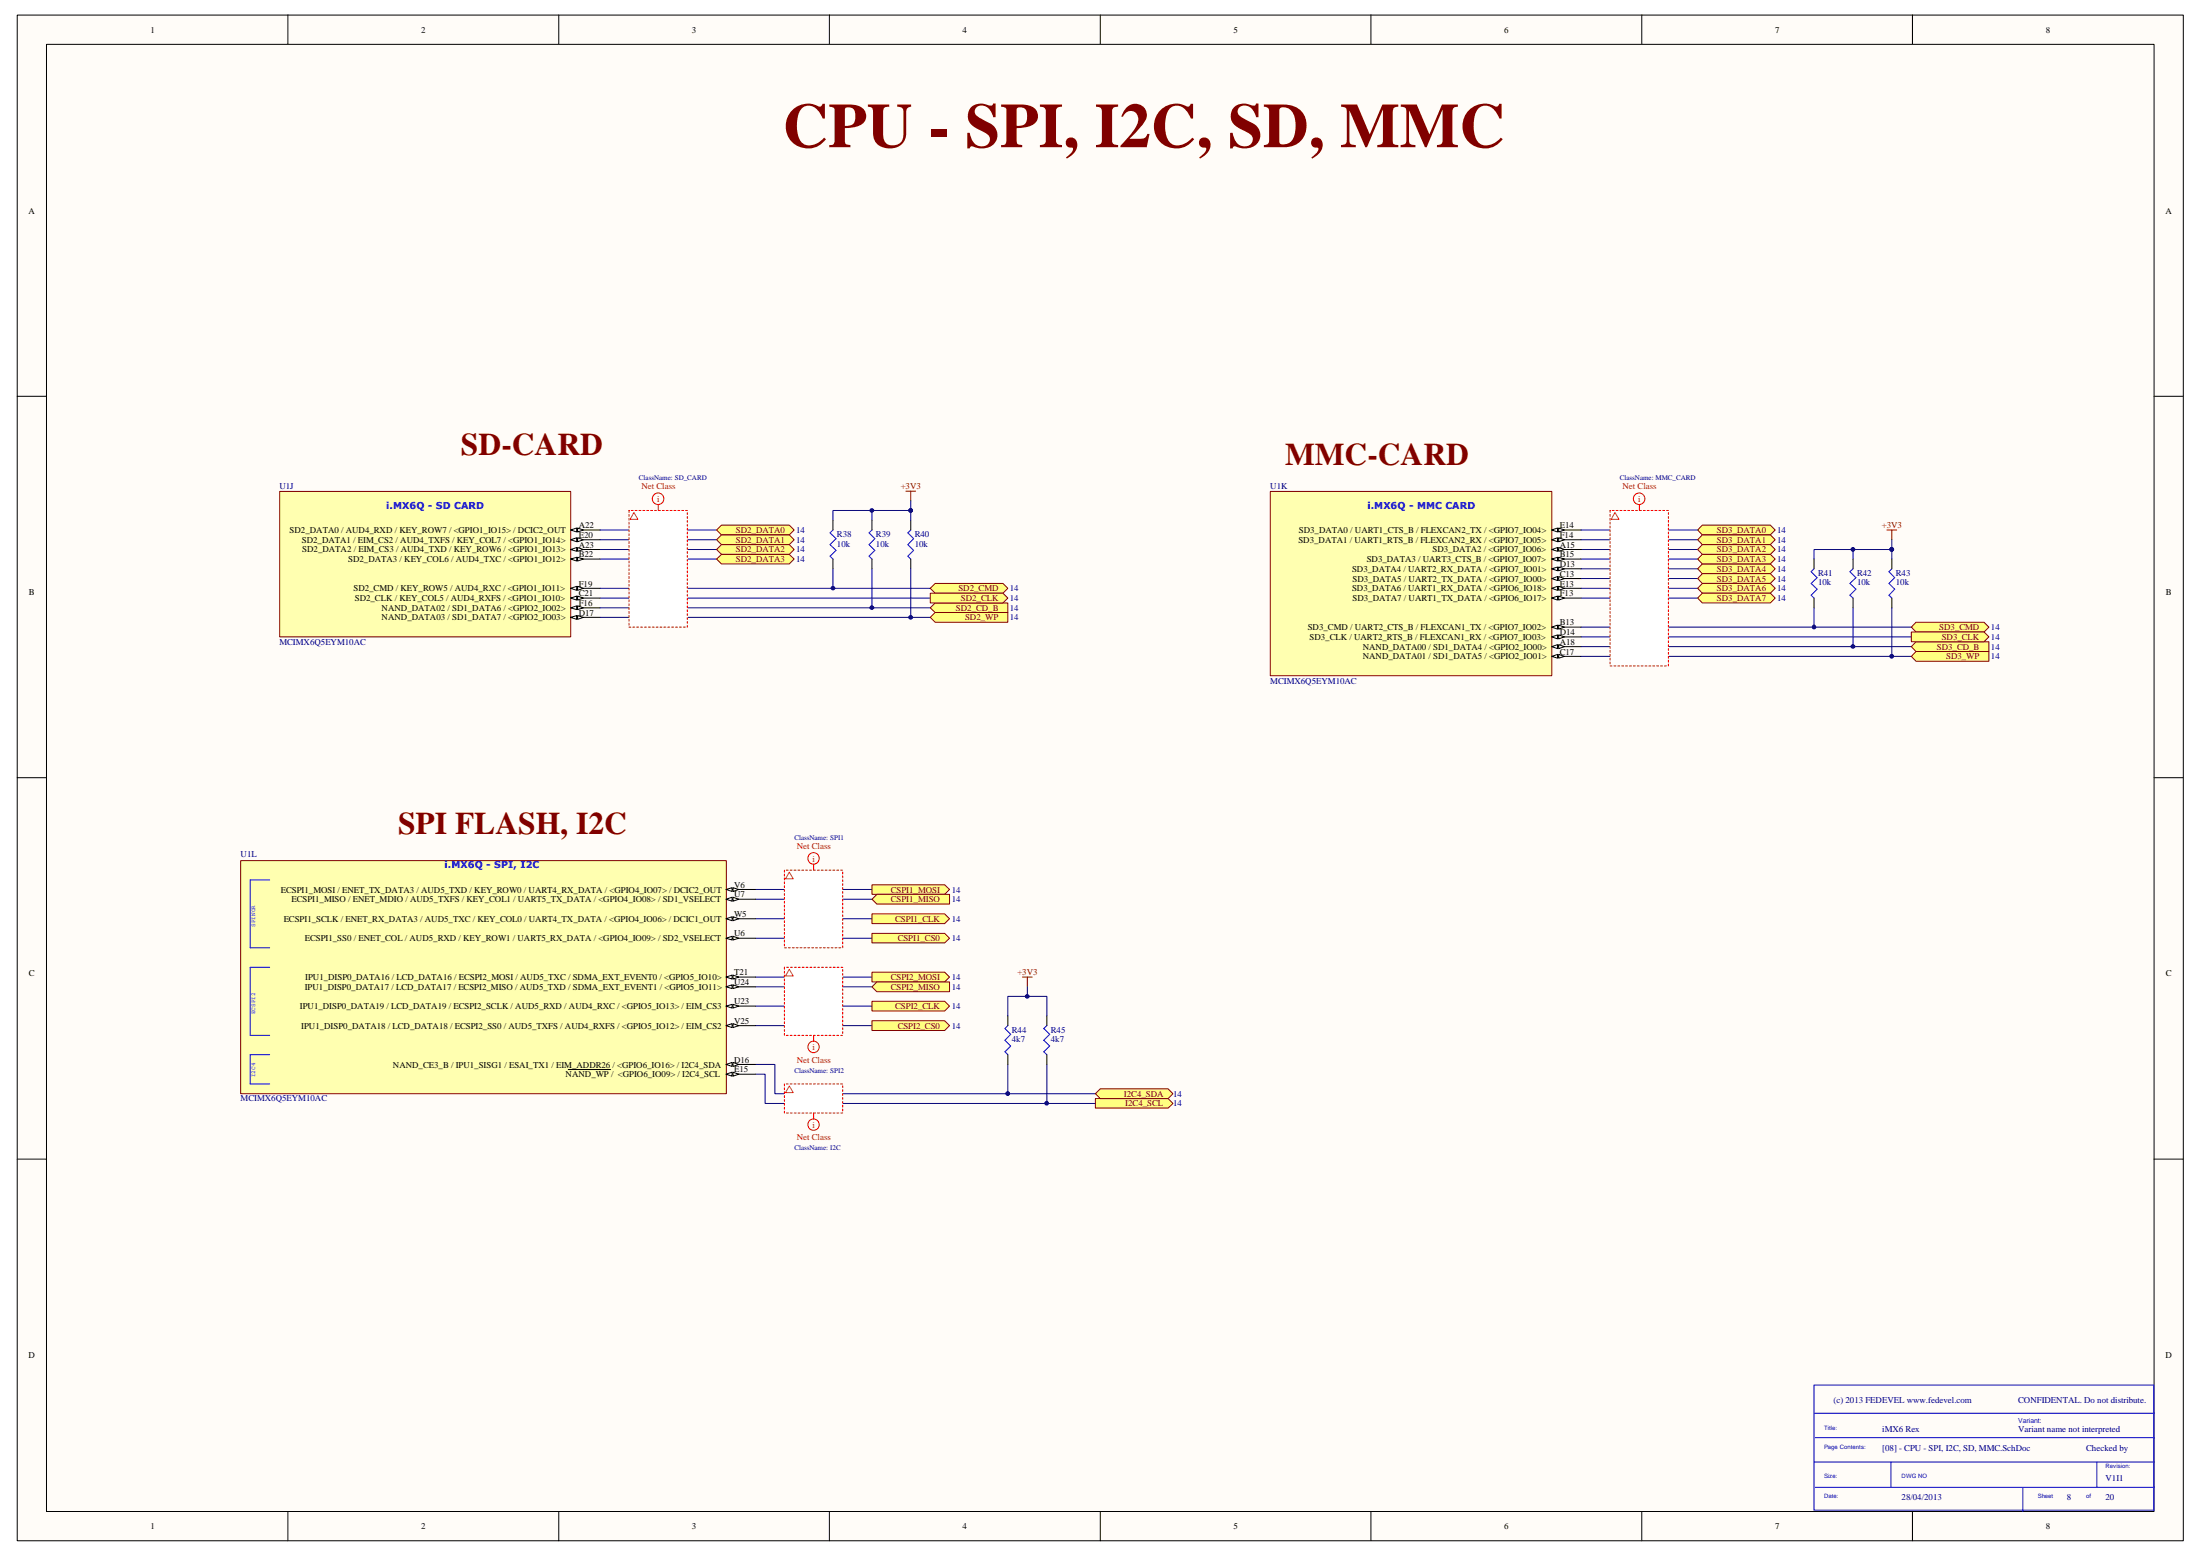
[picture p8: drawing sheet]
<svg xmlns="http://www.w3.org/2000/svg" width="420mm" height="297mm" viewBox="0 0 420 297" stroke-linecap="round" stroke-linejoin="round" font-family="sans-serif">
<path d="M3.3 2.9h413.7v291.2h-413.7z" fill="#fffcf8"/>
<path d="M3.3 2.9h413.7v291.2h-413.7z" fill="none" stroke="#000" stroke-width=".19"/>
<path d="M8.9 8.5h402.5v280h-402.5z" fill="#fffcf8"/>
<g fill="none" stroke="#000" stroke-width=".19">
<path d="M8.9 8.5h402.5v280h-402.5zM55 2.8v5.6M106.7 2.8v5.6M158.4 2.8v5.6M210.1 2.8v5.6M261.8 2.8v5.6M313.6 2.8v5.6M365.2 2.8v5.6M3.3 75.6h5.5M411.4 75.6h5.6M3.3 148.5h5.5M411.4 148.5h5.6"/>
<path d="M3.3 221.3h5.5M411.4 221.3h5.6M55 288.5v5.6M106.7 288.5v5.6M158.4 288.5v5.6M210.1 288.5v5.6M261.8 288.5v5.6M313.6 288.5v5.6M365.2 288.5v5.6"/>
</g>
<path d="M346.4 264.4h64.9v23.9h-64.9zM346.4 269.8h65M346.4 279.1h65M346.7 274.4h64.7M361.1 279.1v4.8M400.5 279.1v4.8M346.7 283.9h64.7M386.3 283.9v4.6" fill="none" stroke="#00f" stroke-width=".19"/>
<path d="M114.6 101.2h22.3M114.6 104.9h22.3M114.6 106.7h22.3M114.6 103h22.3M114.6 112.3h63.1M114.6 114.2h63.1M114.6 116h63.1M114.6 117.9h63.1M196.2 188.4v1.8" fill="none" stroke="#000080" stroke-width=".19"/>
<path d="M195.3 186.5h1.8M196.2 186.5v1.9" fill="none" stroke="#800000" stroke-width=".19"/>
<circle cx="196.2" cy="190.2" r=".35" fill="#000080"/>
<g fill="none" stroke="#000080" stroke-width=".19">
<path d="M144.3 179.1h22.2M144.3 169.8h22.2M144.3 171.7h22.2M144.3 175.4h22.2M144.3 203.2h3.7v5.6h61.2M144.3 205.1h1.8v5.6h63.1"/>
<circle cx="196.2" cy="190.2" r=".35"/>
</g>
<path d="M166.5 168.9h13.9l.9 .9-.9 .9h-13.9z" fill-rule="evenodd" fill="#ffff80"/>
<path d="M166.5 168.9h13.9l.9 .9-.9 .9h-13.9z" fill="none" stroke="#800000" stroke-width=".19"/>
<path d="M166.5 171.7l1-1h13.8v1.9h-13.8z" fill-rule="evenodd" fill="#ffff80"/>
<path d="M166.5 171.7l1-1h13.8v1.9h-13.8z" fill="none" stroke="#800000" stroke-width=".19"/>
<path d="M166.5 174.5h13.9l.9 .9-.9 .9h-13.9z" fill-rule="evenodd" fill="#ffff80"/>
<path d="M166.5 174.5h13.9l.9 .9-.9 .9h-13.9z" fill="none" stroke="#800000" stroke-width=".19"/>
<path d="M166.5 178.2h13.9l.9 .9-.9 .9h-13.9z" fill-rule="evenodd" fill="#ffff80"/>
<path d="M166.5 178.2h13.9l.9 .9-.9 .9h-13.9z" fill="none" stroke="#800000" stroke-width=".19"/>
<path d="M144.3 195.8h22.2M144.3 186.5h22.2M144.3 188.4h22.2M144.3 192.1h22.2" fill="none" stroke="#000080" stroke-width=".19"/>
<path d="M166.5 185.6h13.9l.9 .9-.9 1h-13.9z" fill-rule="evenodd" fill="#ffff80"/>
<path d="M166.5 185.6h13.9l.9 .9-.9 1h-13.9z" fill="none" stroke="#800000" stroke-width=".19"/>
<path d="M166.5 188.4l1-.9h13.8v1.8h-13.8z" fill-rule="evenodd" fill="#ffff80"/>
<path d="M166.5 188.4l1-.9h13.8v1.8h-13.8z" fill="none" stroke="#800000" stroke-width=".19"/>
<path d="M166.5 191.1h13.9l.9 1-.9 .9h-13.9z" fill-rule="evenodd" fill="#ffff80"/>
<path d="M166.5 191.1h13.9l.9 1-.9 .9h-13.9z" fill="none" stroke="#800000" stroke-width=".19"/>
<path d="M166.5 194.9h13.9l.9 .9-.9 .9h-13.9z" fill-rule="evenodd" fill="#ffff80"/>
<path d="M166.5 194.9h13.9l.9 .9-.9 .9h-13.9z" fill="none" stroke="#800000" stroke-width=".19"/>
<path d="M192.5 193.9v-3.7h7.4v3.7M192.5 203.2v5.6" fill="none" stroke="#000080" stroke-width=".19"/>
<circle cx="192.5" cy="208.8" r=".36" fill="#000080"/>
<g fill="none" stroke="#000080" stroke-width=".19">
<path d="M199.9 203.2v7.5"/>
<circle cx="192.5" cy="208.8" r=".36"/>
</g>
<circle cx="199.9" cy="210.6" r=".35" fill="#000080"/>
<circle cx="199.9" cy="210.6" r=".35" fill="none" stroke="#000080" stroke-width=".19"/>
<path d="M209.2 209.7h13.9l.9 1-.9 .8h-13.9z" fill-rule="evenodd" fill="#ffff80"/>
<path d="M209.2 209.7h13.9l.9 1-.9 .8h-13.9z" fill="none" stroke="#800000" stroke-width=".19"/>
<path d="M210.1 207.9h13l.9 .9-.9 .9h-13l-.9-.9z" fill-rule="evenodd" fill="#ffff80"/>
<path d="M210.1 207.9h13l.9 .9-.9 .9h-13l-.9-.9z" fill="none" stroke="#800000" stroke-width=".19"/>
<path d="M149.8 166.1h11.1v14.8h-11.1z" fill-rule="evenodd" fill="#fff"/>
<path d="M149.8 166.1h11.1v14.8h-11.1z" fill="none" stroke="#f00" stroke-width=".19" stroke-dasharray=".4 .4"/>
<path d="M150.7 166.5l.8 1.3h-1.5z" fill="none" stroke="#f33" stroke-width=".19"/>
<g fill="none" stroke="#f00" stroke-width=".19">
<path d="M155.4 165v1.1"/>
<circle cx="155.4" cy="163.9" r="1.09"/>
</g>
<path d="M149.8 184.7h11.1v13h-11.1z" fill-rule="evenodd" fill="#fff"/>
<path d="M149.8 184.7h11.1v13h-11.1z" fill="none" stroke="#f00" stroke-width=".19" stroke-dasharray=".4 .4"/>
<path d="M150.7 185l.8 1.3h-1.5z" fill="none" stroke="#f33" stroke-width=".19"/>
<g fill="none" stroke="#f00" stroke-width=".19">
<path d="M155.4 197.7v1.1"/>
<circle cx="155.4" cy="199.9" r="1.09"/>
</g>
<path d="M149.8 206.9h11.1v5.6h-11.1z" fill-rule="evenodd" fill="#fff"/>
<path d="M149.8 206.9h11.1v5.6h-11.1z" fill="none" stroke="#f00" stroke-width=".19" stroke-dasharray=".4 .4"/>
<path d="M150.7 207.3l.8 1.3h-1.5z" fill="none" stroke="#f33" stroke-width=".19"/>
<g fill="none" stroke="#f00" stroke-width=".19">
<path d="M155.4 212.5v1.1"/>
<circle cx="155.4" cy="214.7" r="1.09"/>
</g>
<path d="M136.9 101.2l.9-1h12.9l1 1-1 .9h-12.9z" fill-rule="evenodd" fill="#ffff80"/>
<path d="M136.9 101.2l.9-1h12.9l1 1-1 .9h-12.9z" fill="none" stroke="#800000" stroke-width=".19"/>
<path d="M136.9 103l.9-.9h12.9l1 .9-1 1h-12.9z" fill-rule="evenodd" fill="#ffff80"/>
<path d="M136.9 103l.9-.9h12.9l1 .9-1 1h-12.9z" fill="none" stroke="#800000" stroke-width=".19"/>
<path d="M136.9 104.9l.9-.9h12.9l1 .9-1 .9h-12.9z" fill-rule="evenodd" fill="#ffff80"/>
<path d="M136.9 104.9l.9-.9h12.9l1 .9-1 .9h-12.9z" fill="none" stroke="#800000" stroke-width=".19"/>
<path d="M136.9 106.7l.9-.9h12.9l1 .9-1 1h-12.9z" fill-rule="evenodd" fill="#ffff80"/>
<path d="M136.9 106.7l.9-.9h12.9l1 .9-1 1h-12.9z" fill="none" stroke="#800000" stroke-width=".19"/>
<path d="M177.7 112.3l.9-.9h12.9l1 .9-1 .9h-12.9z" fill-rule="evenodd" fill="#ffff80"/>
<path d="M177.7 112.3l.9-.9h12.9l1 .9-1 .9h-12.9z" fill="none" stroke="#800000" stroke-width=".19"/>
<path d="M177.7 116l.9-.9h13.9v1.8h-13.9z" fill-rule="evenodd" fill="#ffff80"/>
<path d="M177.7 116l.9-.9h13.9v1.8h-13.9z" fill="none" stroke="#800000" stroke-width=".19"/>
<path d="M177.7 113.2h13.8l1 1-1 .9h-13.8z" fill-rule="evenodd" fill="#ffff80"/>
<path d="M177.7 113.2h13.8l1 1-1 .9h-13.8z" fill="none" stroke="#800000" stroke-width=".19"/>
<path d="M177.7 117.9l.9-1h13.9v1.9h-13.9z" fill-rule="evenodd" fill="#ffff80"/>
<path d="M177.7 117.9l.9-1h13.9v1.9h-13.9z" fill="none" stroke="#800000" stroke-width=".19"/>
<path d="M120.1 97.5h11.2v22.2h-11.2z" fill-rule="evenodd" fill="#fff"/>
<path d="M120.1 97.5h11.2v22.2h-11.2z" fill="none" stroke="#f00" stroke-width=".19" stroke-dasharray=".4 .4"/>
<path d="M121.1 97.8l.7 1.3h-1.5z" fill="none" stroke="#f33" stroke-width=".19"/>
<g fill="none" stroke="#f00" stroke-width=".19">
<path d="M125.7 96.4v1.1"/>
<circle cx="125.7" cy="95.2" r="1.1"/>
</g>
<path d="M302 108.6h22.2M302 112.3h22.2M302 114.2h22.2M302 110.4h22.2M302 119.7h63M302 121.6h63M302 123.4h63M302 125.3h63" fill="none" stroke="#000080" stroke-width=".19"/>
<path d="M325.1 107.7h13l.9 .9-.9 .9h-13l-.9-.9z" fill-rule="evenodd" fill="#ffff80"/>
<path d="M325.1 107.7h13l.9 .9-.9 .9h-13l-.9-.9z" fill="none" stroke="#800000" stroke-width=".19"/>
<path d="M325.1 109.5h13l.9 .9-.9 1h-13l-.9-1z" fill-rule="evenodd" fill="#ffff80"/>
<path d="M325.1 109.5h13l.9 .9-.9 1h-13l-.9-1z" fill="none" stroke="#800000" stroke-width=".19"/>
<path d="M325.1 111.4h13l.9 .9-.9 .9h-13l-.9-.9z" fill-rule="evenodd" fill="#ffff80"/>
<path d="M325.1 111.4h13l.9 .9-.9 .9h-13l-.9-.9z" fill="none" stroke="#800000" stroke-width=".19"/>
<path d="M325.1 113.2h13l.9 1-.9 .9h-13l-.9-.9z" fill-rule="evenodd" fill="#ffff80"/>
<path d="M325.1 113.2h13l.9 1-.9 .9h-13l-.9-.9z" fill="none" stroke="#800000" stroke-width=".19"/>
<path d="M365.9 118.8h13l.9 .9-.9 .9h-13l-.9-.9z" fill-rule="evenodd" fill="#ffff80"/>
<path d="M365.9 118.8h13l.9 .9-.9 .9h-13l-.9-.9z" fill="none" stroke="#800000" stroke-width=".19"/>
<path d="M365.9 122.5h13.9v1.9h-13.9l-.9-1z" fill-rule="evenodd" fill="#ffff80"/>
<path d="M365.9 122.5h13.9v1.9h-13.9l-.9-1z" fill="none" stroke="#800000" stroke-width=".19"/>
<path d="M365 120.6h13.9l.9 1-.9 .9h-13.9z" fill-rule="evenodd" fill="#ffff80"/>
<path d="M365 120.6h13.9l.9 1-.9 .9h-13.9z" fill="none" stroke="#800000" stroke-width=".19"/>
<path d="M302 101.2h22.2M302 104.9h22.2M302 106.7h22.2M302 103h22.2" fill="none" stroke="#000080" stroke-width=".19"/>
<path d="M325.1 100.2h13l.9 1-.9 .9h-13l-.9-.9z" fill-rule="evenodd" fill="#ffff80"/>
<path d="M325.1 100.2h13l.9 1-.9 .9h-13l-.9-.9z" fill="none" stroke="#800000" stroke-width=".19"/>
<path d="M325.1 102.1h13l.9 .9-.9 1h-13l-.9-1z" fill-rule="evenodd" fill="#ffff80"/>
<path d="M325.1 102.1h13l.9 .9-.9 1h-13l-.9-1z" fill="none" stroke="#800000" stroke-width=".19"/>
<path d="M325.1 104h13l.9 .9-.9 .9h-13l-.9-.9z" fill-rule="evenodd" fill="#ffff80"/>
<path d="M325.1 104h13l.9 .9-.9 .9h-13l-.9-.9z" fill="none" stroke="#800000" stroke-width=".19"/>
<path d="M324.2 106.7l.9-.9h13l.9 .9-.9 1h-13z" fill-rule="evenodd" fill="#ffff80"/>
<path d="M324.2 106.7l.9-.9h13l.9 .9-.9 1h-13z" fill="none" stroke="#800000" stroke-width=".19"/>
<path d="M365.9 124.4h13.9v1.8h-13.9l-.9-.9z" fill-rule="evenodd" fill="#ffff80"/>
<path d="M365.9 124.4h13.9v1.8h-13.9l-.9-.9z" fill="none" stroke="#800000" stroke-width=".19"/>
<path d="M307.5 97.5h11.1v29.6h-11.1z" fill-rule="evenodd" fill="#fff"/>
<path d="M307.5 97.5h11.1v29.6h-11.1z" fill="none" stroke="#f00" stroke-width=".19" stroke-dasharray=".4 .4"/>
<path d="M308.4 97.8l.8 1.3h-1.5z" fill="none" stroke="#f33" stroke-width=".19"/>
<g fill="none" stroke="#f00" stroke-width=".19">
<path d="M313.1 96.4v1.1"/>
<circle cx="313" cy="95.2" r="1.1"/>
</g>
<path d="M192.5 195.8l-.6 .5 1.1 1.1-1.1 1.2 1.1 1.1-1.1 1.1 .6 .5M199.9 195.8l-.6 .5 1.2 1.1-1.2 1.2 1.2 1.1-1.2 1.1 .6 .5" fill="none" stroke="#00f" stroke-width=".19"/>
<path d="M192.5 193.9v1.9M199.9 193.9v1.9M192.5 201.3v1.9M199.9 201.3v1.9" fill="none" stroke="#000" stroke-width=".19"/>
<path d="M242.6 93.9h53.8v35.1h-53.8z" fill="#ffffb0"/>
<path d="M242.6 93.8h53.8v35.2h-53.8z" fill="none" stroke="#800000" stroke-width=".19"/>
<path d="M296.4 123.4h5.6" fill="none" stroke="#000" stroke-width=".19"/>
<path d="M296.4 123.4l1.1-.3v.7z" fill="#fffcf8"/>
<path d="M296.4 123.4l1.1-.3v.7z" fill="none" stroke="#000" stroke-width=".19"/>
<path d="M297.7 123.1l1.1 .3-1.1 .4z" fill="#fffcf8"/>
<path d="M296.4 125.3h5.6M297.7 123.1l1.1 .3-1.1 .4z" fill="none" stroke="#000" stroke-width=".19"/>
<path d="M296.4 125.3l1.1-.4v.7z" fill="#fffcf8"/>
<path d="M296.4 125.3l1.1-.4v.7z" fill="none" stroke="#000" stroke-width=".19"/>
<path d="M297.7 124.9l1.1 .4-1.1 .3z" fill="#fffcf8"/>
<path d="M296.4 114.2h5.6M297.7 124.9l1.1 .4-1.1 .3z" fill="none" stroke="#000" stroke-width=".19"/>
<path d="M296.4 114.2l1.1-.4v.8z" fill="#fffcf8"/>
<path d="M296.4 114.2l1.1-.4v.8z" fill="none" stroke="#000" stroke-width=".19"/>
<path d="M297.7 113.8l1.1 .4-1.1 .4z" fill="#fffcf8"/>
<path d="M296.4 112.3h5.6M297.7 113.8l1.1 .4-1.1 .4z" fill="none" stroke="#000" stroke-width=".19"/>
<path d="M296.4 112.3l1.1-.4v.8z" fill="#fffcf8"/>
<path d="M296.4 112.3l1.1-.4v.8z" fill="none" stroke="#000" stroke-width=".19"/>
<path d="M297.7 111.9l1.1 .4-1.1 .4z" fill="#fffcf8"/>
<path d="M296.4 110.4h5.6M297.7 111.9l1.1 .4-1.1 .4z" fill="none" stroke="#000" stroke-width=".19"/>
<path d="M296.4 110.4l1.1-.3v.7z" fill="#fffcf8"/>
<path d="M296.4 110.4l1.1-.3v.7z" fill="none" stroke="#000" stroke-width=".19"/>
<path d="M297.7 110.1l1.1 .3-1.1 .4z" fill="#fffcf8"/>
<path d="M296.4 108.6h5.6M297.7 110.1l1.1 .3-1.1 .4z" fill="none" stroke="#000" stroke-width=".19"/>
<path d="M296.4 108.6l1.1-.4v.8z" fill="#fffcf8"/>
<path d="M296.4 108.6l1.1-.4v.8z" fill="none" stroke="#000" stroke-width=".19"/>
<path d="M297.7 108.2l1.1 .4-1.1 .4z" fill="#fffcf8"/>
<path d="M296.4 119.7h5.6M297.7 108.2l1.1 .4-1.1 .4z" fill="none" stroke="#000" stroke-width=".19"/>
<path d="M296.4 119.7l1.1-.4v.8z" fill="#fffcf8"/>
<path d="M296.4 119.7l1.1-.4v.8z" fill="none" stroke="#000" stroke-width=".19"/>
<path d="M297.7 119.3l1.1 .4-1.1 .4z" fill="#fffcf8"/>
<path d="M297.7 119.3l1.1 .4-1.1 .4zM296.4 121.6h5.6" fill="none" stroke="#000" stroke-width=".19"/>
<path d="M296.4 121.6l1.1-.4v.8z" fill="#fffcf8"/>
<path d="M296.4 121.6l1.1-.4v.8z" fill="none" stroke="#000" stroke-width=".19"/>
<path d="M297.7 121.2l1.1 .4-1.1 .4z" fill="#fffcf8"/>
<path d="M296.4 101.2h5.6M297.7 121.2l1.1 .4-1.1 .4z" fill="none" stroke="#000" stroke-width=".19"/>
<path d="M296.4 101.2l1.1-.4v.8z" fill="#fffcf8"/>
<path d="M296.4 101.2l1.1-.4v.8z" fill="none" stroke="#000" stroke-width=".19"/>
<path d="M297.7 100.8l1.1 .4-1.1 .4z" fill="#fffcf8"/>
<path d="M296.4 103h5.6M297.7 100.8l1.1 .4-1.1 .4z" fill="none" stroke="#000" stroke-width=".19"/>
<path d="M296.4 103l1.1-.3v.7z" fill="#fffcf8"/>
<path d="M296.4 103l1.1-.3v.7z" fill="none" stroke="#000" stroke-width=".19"/>
<path d="M297.7 102.7l1.1 .3-1.1 .4z" fill="#fffcf8"/>
<path d="M296.4 104.9h5.6M297.7 102.7l1.1 .3-1.1 .4z" fill="none" stroke="#000" stroke-width=".19"/>
<path d="M296.4 104.9l1.1-.4v.7z" fill="#fffcf8"/>
<path d="M296.4 104.9l1.1-.4v.7z" fill="none" stroke="#000" stroke-width=".19"/>
<path d="M297.7 104.5l1.1 .4-1.1 .3z" fill="#fffcf8"/>
<path d="M296.4 106.7h5.6M297.7 104.5l1.1 .4-1.1 .3z" fill="none" stroke="#000" stroke-width=".19"/>
<path d="M296.4 106.7l1.1-.3v.7z" fill="#fffcf8"/>
<path d="M296.4 106.7l1.1-.3v.7z" fill="none" stroke="#000" stroke-width=".19"/>
<path d="M297.7 106.4l1.1 .3-1.1 .4z" fill="#fffcf8"/>
<path d="M297.7 106.4l1.1 .3-1.1 .4z" fill="none" stroke="#000" stroke-width=".19"/>
<path d="M46 164.3h92.7v44.5h-92.7z" fill="#ffffb0"/>
<path d="M46 164.3h92.7v44.5h-92.7z" fill="none" stroke="#800000" stroke-width=".19"/>
<path d="M138.7 175.4h5.6" fill="none" stroke="#000" stroke-width=".19"/>
<path d="M138.7 175.4l1.1-.4v.8z" fill="#fffcf8"/>
<path d="M138.7 175.4l1.1-.4v.8z" fill="none" stroke="#000" stroke-width=".19"/>
<path d="M140 175l1.1 .4-1.1 .4z" fill="#fffcf8"/>
<path d="M138.7 171.7h5.6M140 175l1.1 .4-1.1 .4z" fill="none" stroke="#000" stroke-width=".19"/>
<path d="M138.7 171.7l1.1-.4v.7z" fill="#fffcf8"/>
<path d="M138.7 171.7l1.1-.4v.7z" fill="none" stroke="#000" stroke-width=".19"/>
<path d="M140 171.3l1.1 .4-1.1 .3z" fill="#fffcf8"/>
<path d="M138.7 169.8h5.6M140 171.3l1.1 .4-1.1 .3z" fill="none" stroke="#000" stroke-width=".19"/>
<path d="M138.7 169.8l1.1-.3v.7z" fill="#fffcf8"/>
<path d="M138.7 169.8l1.1-.3v.7z" fill="none" stroke="#000" stroke-width=".19"/>
<path d="M140 169.5l1.1 .3-1.1 .4z" fill="#fffcf8"/>
<path d="M138.7 179.1h5.6M140 169.5l1.1 .3-1.1 .4z" fill="none" stroke="#000" stroke-width=".19"/>
<path d="M138.7 179.1l1.1-.4v.8z" fill="#fffcf8"/>
<path d="M138.7 179.1l1.1-.4v.8z" fill="none" stroke="#000" stroke-width=".19"/>
<path d="M140 178.7l1.1 .4-1.1 .4z" fill="#fffcf8"/>
<path d="M140 178.7l1.1 .4-1.1 .4zM138.7 203.2h5.6" fill="none" stroke="#000" stroke-width=".19"/>
<path d="M138.7 203.2l1.1-.4v.8z" fill="#fffcf8"/>
<path d="M138.7 203.2l1.1-.4v.8z" fill="none" stroke="#000" stroke-width=".19"/>
<path d="M140 202.8l1.1 .4-1.1 .4z" fill="#fffcf8"/>
<path d="M138.7 205.1h5.6M140 202.8l1.1 .4-1.1 .4z" fill="none" stroke="#000" stroke-width=".19"/>
<path d="M138.7 205.1l1.1-.4v.7z" fill="#fffcf8"/>
<path d="M138.7 205.1l1.1-.4v.7z" fill="none" stroke="#000" stroke-width=".19"/>
<path d="M140 204.7l1.1 .4-1.1 .3z" fill="#fffcf8"/>
<path d="M138.7 186.5h5.6M108.5 204.2h8.1M140 204.7l1.1 .4-1.1 .3z" fill="none" stroke="#000" stroke-width=".19"/>
<path d="M138.7 186.5l1.1-.4v.8z" fill="#fffcf8"/>
<path d="M138.7 186.5l1.1-.4v.8z" fill="none" stroke="#000" stroke-width=".19"/>
<path d="M140 186.1l1.1 .4-1.1 .4z" fill="#fffcf8"/>
<path d="M138.7 188.4h5.6M140 186.1l1.1 .4-1.1 .4z" fill="none" stroke="#000" stroke-width=".19"/>
<path d="M138.7 188.4l1.1-.4v.7z" fill="#fffcf8"/>
<path d="M138.7 188.4l1.1-.4v.7z" fill="none" stroke="#000" stroke-width=".19"/>
<path d="M140 188l1.1 .4-1.1 .3z" fill="#fffcf8"/>
<path d="M138.7 195.8h5.6M140 188l1.1 .4-1.1 .3z" fill="none" stroke="#000" stroke-width=".19"/>
<path d="M138.7 195.8l1.1-.4v.8z" fill="#fffcf8"/>
<path d="M138.7 195.8l1.1-.4v.8z" fill="none" stroke="#000" stroke-width=".19"/>
<path d="M140 195.4l1.1 .4-1.1 .4z" fill="#fffcf8"/>
<path d="M138.7 192.1h5.6M140 195.4l1.1 .4-1.1 .4z" fill="none" stroke="#000" stroke-width=".19"/>
<path d="M138.7 192.1l1.1-.4v.7z" fill="#fffcf8"/>
<path d="M138.7 192.1l1.1-.4v.7z" fill="none" stroke="#000" stroke-width=".19"/>
<path d="M140 191.7l1.1 .4-1.1 .3z" fill="#fffcf8"/>
<path d="M140 191.7l1.1 .4-1.1 .3z" fill="none" stroke="#000" stroke-width=".19"/>
<path d="M51.5 168h-3.7v12.9h3.7M51.5 184.7h-3.7v13h3.7M51.5 201.3h-3.7v5.6h3.7" fill="none" stroke="#00f" stroke-width=".19"/>
<path d="M53.5 93.9h55.5v27.7h-55.5z" fill="#ffffb0"/>
<path d="M53.4 93.8h55.6v27.8h-55.6z" fill="none" stroke="#800000" stroke-width=".19"/>
<path d="M109 112.3h5.6" fill="none" stroke="#000" stroke-width=".19"/>
<path d="M109 112.3l1.1-.4v.8z" fill="#fffcf8"/>
<path d="M109 112.3l1.1-.4v.8z" fill="none" stroke="#000" stroke-width=".19"/>
<path d="M110.3 111.9l1.1 .4-1.1 .4z" fill="#fffcf8"/>
<path d="M109 114.2h5.6M110.3 111.9l1.1 .4-1.1 .4z" fill="none" stroke="#000" stroke-width=".19"/>
<path d="M109 114.2l1.1-.4v.8z" fill="#fffcf8"/>
<path d="M109 114.2l1.1-.4v.8z" fill="none" stroke="#000" stroke-width=".19"/>
<path d="M110.3 113.8l1.1 .4-1.1 .4z" fill="#fffcf8"/>
<path d="M109 101.2h5.6M110.3 113.8l1.1 .4-1.1 .4z" fill="none" stroke="#000" stroke-width=".19"/>
<path d="M109 101.2l1.1-.4v.8z" fill="#fffcf8"/>
<path d="M109 101.2l1.1-.4v.8z" fill="none" stroke="#000" stroke-width=".19"/>
<path d="M110.3 100.8l1.1 .4-1.1 .4z" fill="#fffcf8"/>
<path d="M109 103h5.6M110.3 100.8l1.1 .4-1.1 .4z" fill="none" stroke="#000" stroke-width=".19"/>
<path d="M109 103l1.1-.3v.7z" fill="#fffcf8"/>
<path d="M109 103l1.1-.3v.7z" fill="none" stroke="#000" stroke-width=".19"/>
<path d="M110.3 102.7l1.1 .3-1.1 .4z" fill="#fffcf8"/>
<path d="M109 104.9h5.6M110.3 102.7l1.1 .3-1.1 .4z" fill="none" stroke="#000" stroke-width=".19"/>
<path d="M109 104.9l1.1-.4v.7z" fill="#fffcf8"/>
<path d="M109 104.9l1.1-.4v.7z" fill="none" stroke="#000" stroke-width=".19"/>
<path d="M110.3 104.5l1.1 .4-1.1 .3z" fill="#fffcf8"/>
<path d="M109 106.7h5.6M110.3 104.5l1.1 .4-1.1 .3z" fill="none" stroke="#000" stroke-width=".19"/>
<path d="M109 106.7l1.1-.3v.7z" fill="#fffcf8"/>
<path d="M109 106.7l1.1-.3v.7z" fill="none" stroke="#000" stroke-width=".19"/>
<path d="M110.3 106.4l1.1 .3-1.1 .4z" fill="#fffcf8"/>
<path d="M109 116h5.6M110.3 106.4l1.1 .3-1.1 .4z" fill="none" stroke="#000" stroke-width=".19"/>
<path d="M109 116l1.1-.3v.7z" fill="#fffcf8"/>
<path d="M109 116l1.1-.3v.7z" fill="none" stroke="#000" stroke-width=".19"/>
<path d="M110.3 115.7l1.1 .3-1.1 .4z" fill="#fffcf8"/>
<path d="M109 117.9h5.6M110.3 115.7l1.1 .3-1.1 .4z" fill="none" stroke="#000" stroke-width=".19"/>
<path d="M109 117.9l1.1-.4v.7z" fill="#fffcf8"/>
<path d="M109 117.9l1.1-.4v.7z" fill="none" stroke="#000" stroke-width=".19"/>
<path d="M110.3 117.5l1.1 .4-1.1 .3z" fill="#fffcf8"/>
<path d="M159.1 99.3v1.9M166.5 99.3v1.9M173.9 99.3v1.9M110.3 117.5l1.1 .4-1.1 .3zM159.1 106.7v1.9M166.5 106.7v1.9M173.9 106.7v1.9" fill="none" stroke="#000" stroke-width=".19"/>
<path d="M159.1 101.2l-.6 .5 1.2 1.1-1.2 1.2 1.2 1.1-1.2 1.1 .6 .5M166.5 101.2l-.5 .5 1.1 1.1-1.1 1.2 1.1 1.1-1.1 1.1 .5 .5M173.9 101.2l-.5 .5 1.1 1.1-1.1 1.2 1.1 1.1-1.1 1.1 .5 .5" fill="none" stroke="#00f" stroke-width=".19"/>
<path d="M173 93.8h1.9M173.9 93.8v1.8" fill="none" stroke="#800000" stroke-width=".19"/>
<path d="M159.1 108.6v3.7" fill="none" stroke="#000080" stroke-width=".19"/>
<circle cx="159.1" cy="112.3" r=".34" fill="#000080"/>
<g fill="none" stroke="#000080" stroke-width=".19">
<path d="M166.5 108.6v7.4"/>
<circle cx="159.1" cy="112.3" r=".34"/>
</g>
<circle cx="166.5" cy="116" r=".35" fill="#000080"/>
<g fill="none" stroke="#000080" stroke-width=".19">
<path d="M173.9 108.6v9.3"/>
<circle cx="166.5" cy="116" r=".35"/>
</g>
<circle cx="173.9" cy="117.9" r=".35" fill="#000080"/>
<g fill="none" stroke="#000080" stroke-width=".19">
<path d="M173.9 95.6v1.9h-14.8v1.8"/>
<circle cx="173.9" cy="117.9" r=".35"/>
</g>
<circle cx="173.9" cy="97.4" r=".35" fill="#000080"/>
<g fill="none" stroke="#000080" stroke-width=".19">
<path d="M166.5 97.5v1.8"/>
<circle cx="173.9" cy="97.4" r=".35"/>
</g>
<circle cx="166.5" cy="97.4" r=".35" fill="#000080"/>
<g fill="none" stroke="#000080" stroke-width=".19">
<path d="M173.9 97.5v1.8"/>
<circle cx="166.5" cy="97.4" r=".35"/>
</g>
<circle cx="173.9" cy="97.4" r=".35" fill="#000080"/>
<g fill="none" stroke="#000080" stroke-width=".19">
<path d="M346.4 116v3.7"/>
<circle cx="173.9" cy="97.4" r=".35"/>
</g>
<path d="M346.4 108.6l-.5 .5 1.1 1.2-1.1 1.1 1.1 1.1-1.1 1.1 .5 .6M353.9 108.6l-.6 .5 1.1 1.2-1.1 1.1 1.1 1.1-1.1 1.1 .6 .6M361.3 108.6l-.5 .5 1.1 1.2-1.1 1.1 1.1 1.1-1.1 1.1 .5 .6" fill="none" stroke="#00f" stroke-width=".19"/>
<path d="M346.4 106.7v1.9M346.4 114.2v1.8M353.9 106.7v1.9M353.9 114.2v1.8M361.3 106.7v1.9M361.3 114.2v1.8" fill="none" stroke="#000" stroke-width=".19"/>
<path d="M360.4 101.2h1.8M361.3 101.2v1.8" fill="none" stroke="#800000" stroke-width=".19"/>
<circle cx="346.4" cy="119.7" r=".35" fill="#000080"/>
<g fill="none" stroke="#000080" stroke-width=".19">
<path d="M353.9 116v7.4"/>
<circle cx="346.4" cy="119.7" r=".35"/>
</g>
<circle cx="353.9" cy="123.4" r=".35" fill="#000080"/>
<g fill="none" stroke="#000080" stroke-width=".19">
<path d="M361.3 116v9.3"/>
<circle cx="353.9" cy="123.4" r=".35"/>
</g>
<circle cx="361.3" cy="125.3" r=".36" fill="#000080"/>
<g fill="none" stroke="#000080" stroke-width=".19">
<path d="M361.3 103v1.9h-14.9v1.8"/>
<circle cx="361.3" cy="125.3" r=".36"/>
</g>
<circle cx="361.3" cy="104.9" r=".36" fill="#000080"/>
<g fill="none" stroke="#000080" stroke-width=".19">
<path d="M353.9 104.9v1.8"/>
<circle cx="361.3" cy="104.9" r=".36"/>
</g>
<circle cx="353.9" cy="104.9" r=".36" fill="#000080"/>
<g fill="none" stroke="#000080" stroke-width=".19">
<path d="M361.3 104.9v1.8"/>
<circle cx="353.9" cy="104.9" r=".36"/>
</g>
<circle cx="361.3" cy="104.9" r=".36" fill="#000080"/>
<circle cx="361.3" cy="104.9" r=".36" fill="none" stroke="#000080" stroke-width=".19"/>
<text font-size="12.1" fill="#800000" x="149.5" y="28.1">CPU - SPI, I2C, SD, MMC</text>
<g font-size="6" fill="#800000">
<text x="88" y="86.9">SD-CARD</text>
<text x="245.4" y="88.8">MMC-CARD</text>
<text x="76" y="159.3">SPI FLASH, I2C</text>
</g>
<g font-size="1.8" fill="#00f">
<text x="73.8" y="97.1">i.MX6Q - SD CARD</text>
<text x="261.1" y="97.1">i.MX6Q - MMC CARD</text>
<text x="84.9" y="165.7">i.MX6Q - SPI, I2C</text>
</g>
<g font-size="1.7">
<text x="28.7" y="6.2">1</text>
<text x="80.4" y="6.2">2</text>
<text x="132.2" y="6.2">3</text>
<text x="183.8" y="6.2">4</text>
<text x="235.6" y="6.2">5</text>
<text x="287.3" y="6.2">6</text>
<text x="339" y="6.2">7</text>
<text x="390.7" y="6.2">8</text>
<text x="5.5" y="40.8">A</text>
<text x="413.6" y="40.8">A</text>
<text x="55.3" y="101.8">SD2_DATA0 / AUD4_RXD / KEY_ROW7 / &lt;GPIO1_IO15&gt; / DCIC2_OUT</text>
<text x="110.5" y="100.8">A22</text>
<text x="248.1" y="101.8">SD3_DATA0 / UART1_CTS_B / FLEXCAN2_TX / &lt;GPIO7_IO04&gt;</text>
<text x="297.9" y="100.8">E14</text>
<text x="57.6" y="103.6">SD2_DATA1 / EIM_CS2 / AUD4_TXFS / KEY_COL7 / &lt;GPIO1_IO14&gt;</text>
<text x="57.7" y="105.5">SD2_DATA2 / EIM_CS3 / AUD4_TXD / KEY_ROW6 / &lt;GPIO1_IO13&gt;</text>
<text x="66.5" y="107.3">SD2_DATA3 / KEY_COL6 / AUD4_TXC / &lt;GPIO1_IO12&gt;</text>
<text x="110.5" y="106.4">B22</text>
<text x="110.5" y="102.7">E20</text>
<text x="110.5" y="104.6">A23</text>
<text x="248" y="103.6">SD3_DATA1 / UART1_RTS_B / FLEXCAN2_RX / &lt;GPIO7_IO05&gt;</text>
<text x="261" y="107.3">SD3_DATA3 / UART3_CTS_B / &lt;GPIO7_IO07&gt;</text>
<text x="273.6" y="105.5">SD3_DATA2 / &lt;GPIO7_IO06&gt;</text>
<text x="297.9" y="106.4">B15</text>
<text x="297.9" y="102.7">F14</text>
<text x="297.9" y="104.6">A15</text>
<text x="5.5" y="113.6">B</text>
<text x="67.5" y="112.9">SD2_CMD / KEY_ROW5 / AUD4_RXC / &lt;GPIO1_IO11&gt;</text>
<text x="110.5" y="112">F19</text>
<text x="110.5" y="113.8">C21</text>
<text x="258.2" y="112.9">SD3_DATA6 / UART1_RX_DATA / &lt;GPIO6_IO18&gt;</text>
<text x="258.2" y="109.2">SD3_DATA4 / UART2_RX_DATA / &lt;GPIO7_IO01&gt;</text>
<text x="258.3" y="111">SD3_DATA5 / UART2_TX_DATA / &lt;GPIO7_IO00&gt;</text>
<text x="297.9" y="113.8">F13</text>
<text x="297.9" y="112">E13</text>
<text x="297.9" y="110.1">C13</text>
<text x="297.9" y="108.2">D13</text>
<text x="413.6" y="113.6">B</text>
<text x="67.8" y="114.8">SD2_CLK / KEY_COL5 / AUD4_RXFS / &lt;GPIO1_IO10&gt;</text>
<text x="72.9" y="116.6">NAND_DATA02 / SD1_DATA6 / &lt;GPIO2_IO02&gt;</text>
<text x="72.9" y="118.4">NAND_DATA03 / SD1_DATA7 / &lt;GPIO2_IO03&gt;</text>
<text x="110.5" y="115.7">F16</text>
<text x="110.5" y="117.5">D17</text>
<text x="258.3" y="114.8">SD3_DATA7 / UART1_TX_DATA / &lt;GPIO6_IO17&gt;</text>
<text x="297.9" y="119.4">B13</text>
<text x="249.8" y="120.3">SD3_CMD / UART2_CTS_B / FLEXCAN1_TX / &lt;GPIO7_IO02&gt;</text>
<text x="250.1" y="122.2">SD3_CLK / UART2_RTS_B / FLEXCAN1_RX / &lt;GPIO7_IO03&gt;</text>
<text x="260.3" y="124">NAND_DATA00 / SD1_DATA4 / &lt;GPIO2_IO00&gt;</text>
<text x="260.3" y="125.9">NAND_DATA01 / SD1_DATA5 / &lt;GPIO2_IO01&gt;</text>
<text x="297.9" y="123.1">A18</text>
<text x="297.9" y="125">C17</text>
<text x="297.9" y="121.2">D14</text>
<text x="53.6" y="170.4">ECSPI1_MOSI / ENET_TX_DATA3 / AUD5_TXD / KEY_ROW0 / UART4_RX_DATA / &lt;GPIO4_IO07&gt; / DCIC2_OUT</text>
<text x="55.7" y="172.3">ECSPI1_MISO / ENET_MDIO / AUD5_TXFS / KEY_COL1 / UART5_TX_DATA / &lt;GPIO4_IO08&gt; / SD1_VSELECT</text>
<text x="140.2" y="169.5">V6</text>
<text x="140.2" y="171.3">U7</text>
<text x="54.2" y="176">ECSPI1_SCLK / ENET_RX_DATA3 / AUD5_TXC / KEY_COL0 / UART4_TX_DATA / &lt;GPIO4_IO06&gt; / DCIC1_OUT</text>
<text x="58.2" y="179.7">ECSPI1_SS0 / ENET_COL / AUD5_RXD / KEY_ROW1 / UART5_RX_DATA / &lt;GPIO4_IO09&gt; / SD2_VSELECT</text>
<text x="140.2" y="175">W5</text>
<text x="140.2" y="178.7">U6</text>
<text x="5.5" y="186.4">C</text>
<text x="58.2" y="188.9">IPU1_DISP0_DATA17 / LCD_DATA17 / ECSPI2_MISO / AUD5_TXD / SDMA_EXT_EVENT1 / &lt;GPIO5_IO11&gt;</text>
<text x="58.3" y="187.1">IPU1_DISP0_DATA16 / LCD_DATA16 / ECSPI2_MOSI / AUD5_TXC / SDMA_EXT_EVENT0 / &lt;GPIO5_IO10&gt;</text>
<text x="140.2" y="191.7">U23</text>
<text x="140.2" y="186.2">T21</text>
<text x="140.2" y="188">U24</text>
<text x="413.6" y="186.4">C</text>
<text x="57.3" y="192.7">IPU1_DISP0_DATA19 / LCD_DATA19 / ECSPI2_SCLK / AUD5_RXD / AUD4_RXC / &lt;GPIO5_IO13&gt; / EIM_CS3</text>
<text x="57.5" y="196.4">IPU1_DISP0_DATA18 / LCD_DATA18 / ECSPI2_SS0 / AUD5_TXFS / AUD4_RXFS / &lt;GPIO5_IO12&gt; / EIM_CS2</text>
<text x="140.2" y="195.5">V25</text>
<text x="75" y="203.8">NAND_CE3_B / IPU1_SISG1 / ESAI_TX1 / EIM_ADDR26 / &lt;GPIO6_IO16&gt; / I2C4_SDA</text>
<text x="140.2" y="202.9">D16</text>
<text x="108" y="205.7">NAND_WP / &lt;GPIO6_IO09&gt; / I2C4_SCL</text>
<text x="140.2" y="204.7">E15</text>
<text x="5.5" y="259.2">D</text>
<text x="413.6" y="259.2">D</text>
<text x="28.7" y="291.9">1</text>
<text x="80.4" y="291.9">2</text>
<text x="132.2" y="291.9">3</text>
<text x="183.8" y="291.9">4</text>
<text x="235.6" y="291.9">5</text>
<text x="287.3" y="291.9">6</text>
<text x="339" y="291.9">7</text>
<text x="390.7" y="291.9">8</text>
</g>
<g font-size="1.7" fill="#000080">
<text x="53.4" y="93.4">U1J</text>
<text x="242.6" y="93.4">U1K</text>
<text x="152" y="101.8">14</text>
<text x="339.4" y="101.8">14</text>
<text x="152" y="103.6">14</text>
<text x="152" y="105.5">14</text>
<text x="152" y="107.3">14</text>
<text x="159.8" y="102.5">R38</text>
<text x="159.8" y="104.4">10k</text>
<text x="167.3" y="102.5">R39</text>
<text x="167.3" y="104.4">10k</text>
<text x="174.7" y="102.5">R40</text>
<text x="174.7" y="104.4">10k</text>
<text x="339.4" y="103.6">14</text>
<text x="339.4" y="105.5">14</text>
<text x="339.4" y="107.3">14</text>
<text x="192.9" y="112.9">14</text>
<text x="339.4" y="109.2">14</text>
<text x="339.4" y="111">14</text>
<text x="339.4" y="112.9">14</text>
<text x="347.2" y="109.9">R41</text>
<text x="347.2" y="111.8">10k</text>
<text x="354.7" y="109.9">R42</text>
<text x="354.7" y="111.8">10k</text>
<text x="362.1" y="109.9">R43</text>
<text x="362.1" y="111.8">10k</text>
<text x="192.9" y="116.6">14</text>
<text x="192.9" y="114.8">14</text>
<text x="192.9" y="118.4">14</text>
<text x="339.4" y="114.8">14</text>
<text x="53.4" y="123.1">MCIMX6Q5EYM10AC</text>
<text x="380.2" y="120.3">14</text>
<text x="380.2" y="124">14</text>
<text x="380.2" y="122.2">14</text>
<text x="380.2" y="125.9">14</text>
<text x="242.6" y="130.5">MCIMX6Q5EYM10AC</text>
<text x="46" y="163.5">U1L</text>
<text x="181.8" y="170.4">14</text>
<text x="181.8" y="172.3">14</text>
<text x="181.8" y="176">14</text>
<text x="181.8" y="179.7">14</text>
<text x="181.8" y="187.1">14</text>
<text x="181.8" y="188.9">14</text>
<text x="181.8" y="192.7">14</text>
<text x="181.8" y="196.4">14</text>
<text x="193.2" y="197.1">R44</text>
<text x="200.7" y="197.1">R45</text>
<text x="193.2" y="199">4k7</text>
<text x="200.7" y="199">4k7</text>
<text x="224.1" y="209.4">14</text>
<text x="46" y="210.3">MCIMX6Q5EYM10AC</text>
<text x="224.1" y="211.2">14</text>
<text x="350.2" y="267.8">(c) 2013 FEDEVEL www.fedevel.com</text>
<text x="385.4" y="267.8">CONFIDENTAL. Do not distribute.</text>
<text x="359.5" y="273.3">iMX6 Rex</text>
<text x="385.4" y="273.3">Variant name not interpreted</text>
<text x="359.5" y="277.1">[08] - CPU - SPI, I2C, SD, MMC.SchDoc</text>
<text x="398.4" y="277.1">Checked by</text>
<text x="363.2" y="286.3">28/04/2013</text>
<text x="394.7" y="286.3">8</text>
<text x="402.1" y="282.7">V1I1</text>
<text x="402.1" y="286.3">20</text>
</g>
<g font-size="1.7" fill="#f00">
<text x="122.5" y="93.4">Net Class</text>
<text x="125.5" y="95.8">i</text>
<text x="309.9" y="93.4">Net Class</text>
<text x="312.9" y="95.8">i</text>
<text x="152.2" y="162.1">Net Class</text>
<text x="155.2" y="164.5">i</text>
<text x="152.2" y="202.9">Net Class</text>
<text x="155.2" y="200.4">i</text>
<text x="155.2" y="215.3">i</text>
<text x="152.2" y="217.7">Net Class</text>
</g>
<g font-size="1.7" fill="#800000">
<text x="172" y="93.4">+3V3</text>
<text x="140.5" y="101.8">SD2_DATA0</text>
<text x="327.9" y="101.8">SD3_DATA0</text>
<text x="359.4" y="100.8">+3V3</text>
<text x="140.5" y="103.6">SD2_DATA1</text>
<text x="140.5" y="105.5">SD2_DATA2</text>
<text x="140.5" y="107.3">SD2_DATA3</text>
<text x="327.9" y="103.6">SD3_DATA1</text>
<text x="327.9" y="105.5">SD3_DATA2</text>
<text x="327.9" y="107.3">SD3_DATA3</text>
<text x="183" y="112.9">SD2_CMD</text>
<text x="327.9" y="109.2">SD3_DATA4</text>
<text x="327.9" y="111">SD3_DATA5</text>
<text x="327.9" y="112.9">SD3_DATA6</text>
<text x="182.6" y="116.6">SD2_CD_B</text>
<text x="183.5" y="114.8">SD2_CLK</text>
<text x="184.3" y="118.4">SD2_WP</text>
<text x="327.9" y="114.8">SD3_DATA7</text>
<text x="369.9" y="124">SD3_CD_B</text>
<text x="370.4" y="120.3">SD3_CMD</text>
<text x="370.8" y="122.2">SD3_CLK</text>
<text x="371.7" y="125.9">SD3_WP</text>
<text x="170.1" y="170.4">CSPI1_MOSI</text>
<text x="170.1" y="172.3">CSPI1_MISO</text>
<text x="171" y="176">CSPI1_CLK</text>
<text x="171.4" y="179.7">CSPI1_CS0</text>
<text x="170.1" y="187.1">CSPI2_MOSI</text>
<text x="170.1" y="188.9">CSPI2_MISO</text>
<text x="194.3" y="186.2">+3V3</text>
<text x="171" y="192.7">CSPI2_CLK</text>
<text x="171.4" y="196.4">CSPI2_CS0</text>
<text x="214.7" y="209.4">I2C4_SDA</text>
<text x="214.9" y="211.2">I2C4_SCL</text>
</g>
<g font-size="1.4" fill="#000080">
<text x="122" y="91.6">ClassName: SD_CARD</text>
<text x="309.4" y="91.6">ClassName: MMC_CARD</text>
<text x="151.7" y="160.3">ClassName: SPI1</text>
<text x="151.7" y="204.8">ClassName: SPI2</text>
<text x="151.7" y="219.6">ClassName: I2C</text>
</g>
<text font-size="1.3" fill="#00f" x="385.4" y="271.6">Variant:</text>
<g font-size="1.1" fill="#00f">
<text x="48.8" y="176.9" transform="rotate(-90 48.8 176.9)">SPINOR</text>
<text x="48.8" y="193.6" transform="rotate(-90 48.8 193.6)">ECSPI2</text>
<text x="48.8" y="205.7" transform="rotate(-90 48.8 205.7)">I2C4</text>
<text x="348.3" y="272.9">Title:</text>
<text x="348.3" y="276.6">Page Contents:</text>
<text x="402.1" y="280.3">Revision:</text>
<text x="348.3" y="282.2">Size:</text>
<text x="348.3" y="285.9">Date:</text>
<text x="363.2" y="282.2">DWG NO</text>
<text x="389.2" y="285.9">Sheet</text>
<text x="398.4" y="285.9">of</text>
</g>
<g font-size="1.1" fill="#800000">
<text x="151.7" y="186.3">CSPI2_MOSI</text>
<text x="151.7" y="208.5">I2C4_SDA</text>
</g>
</svg>
